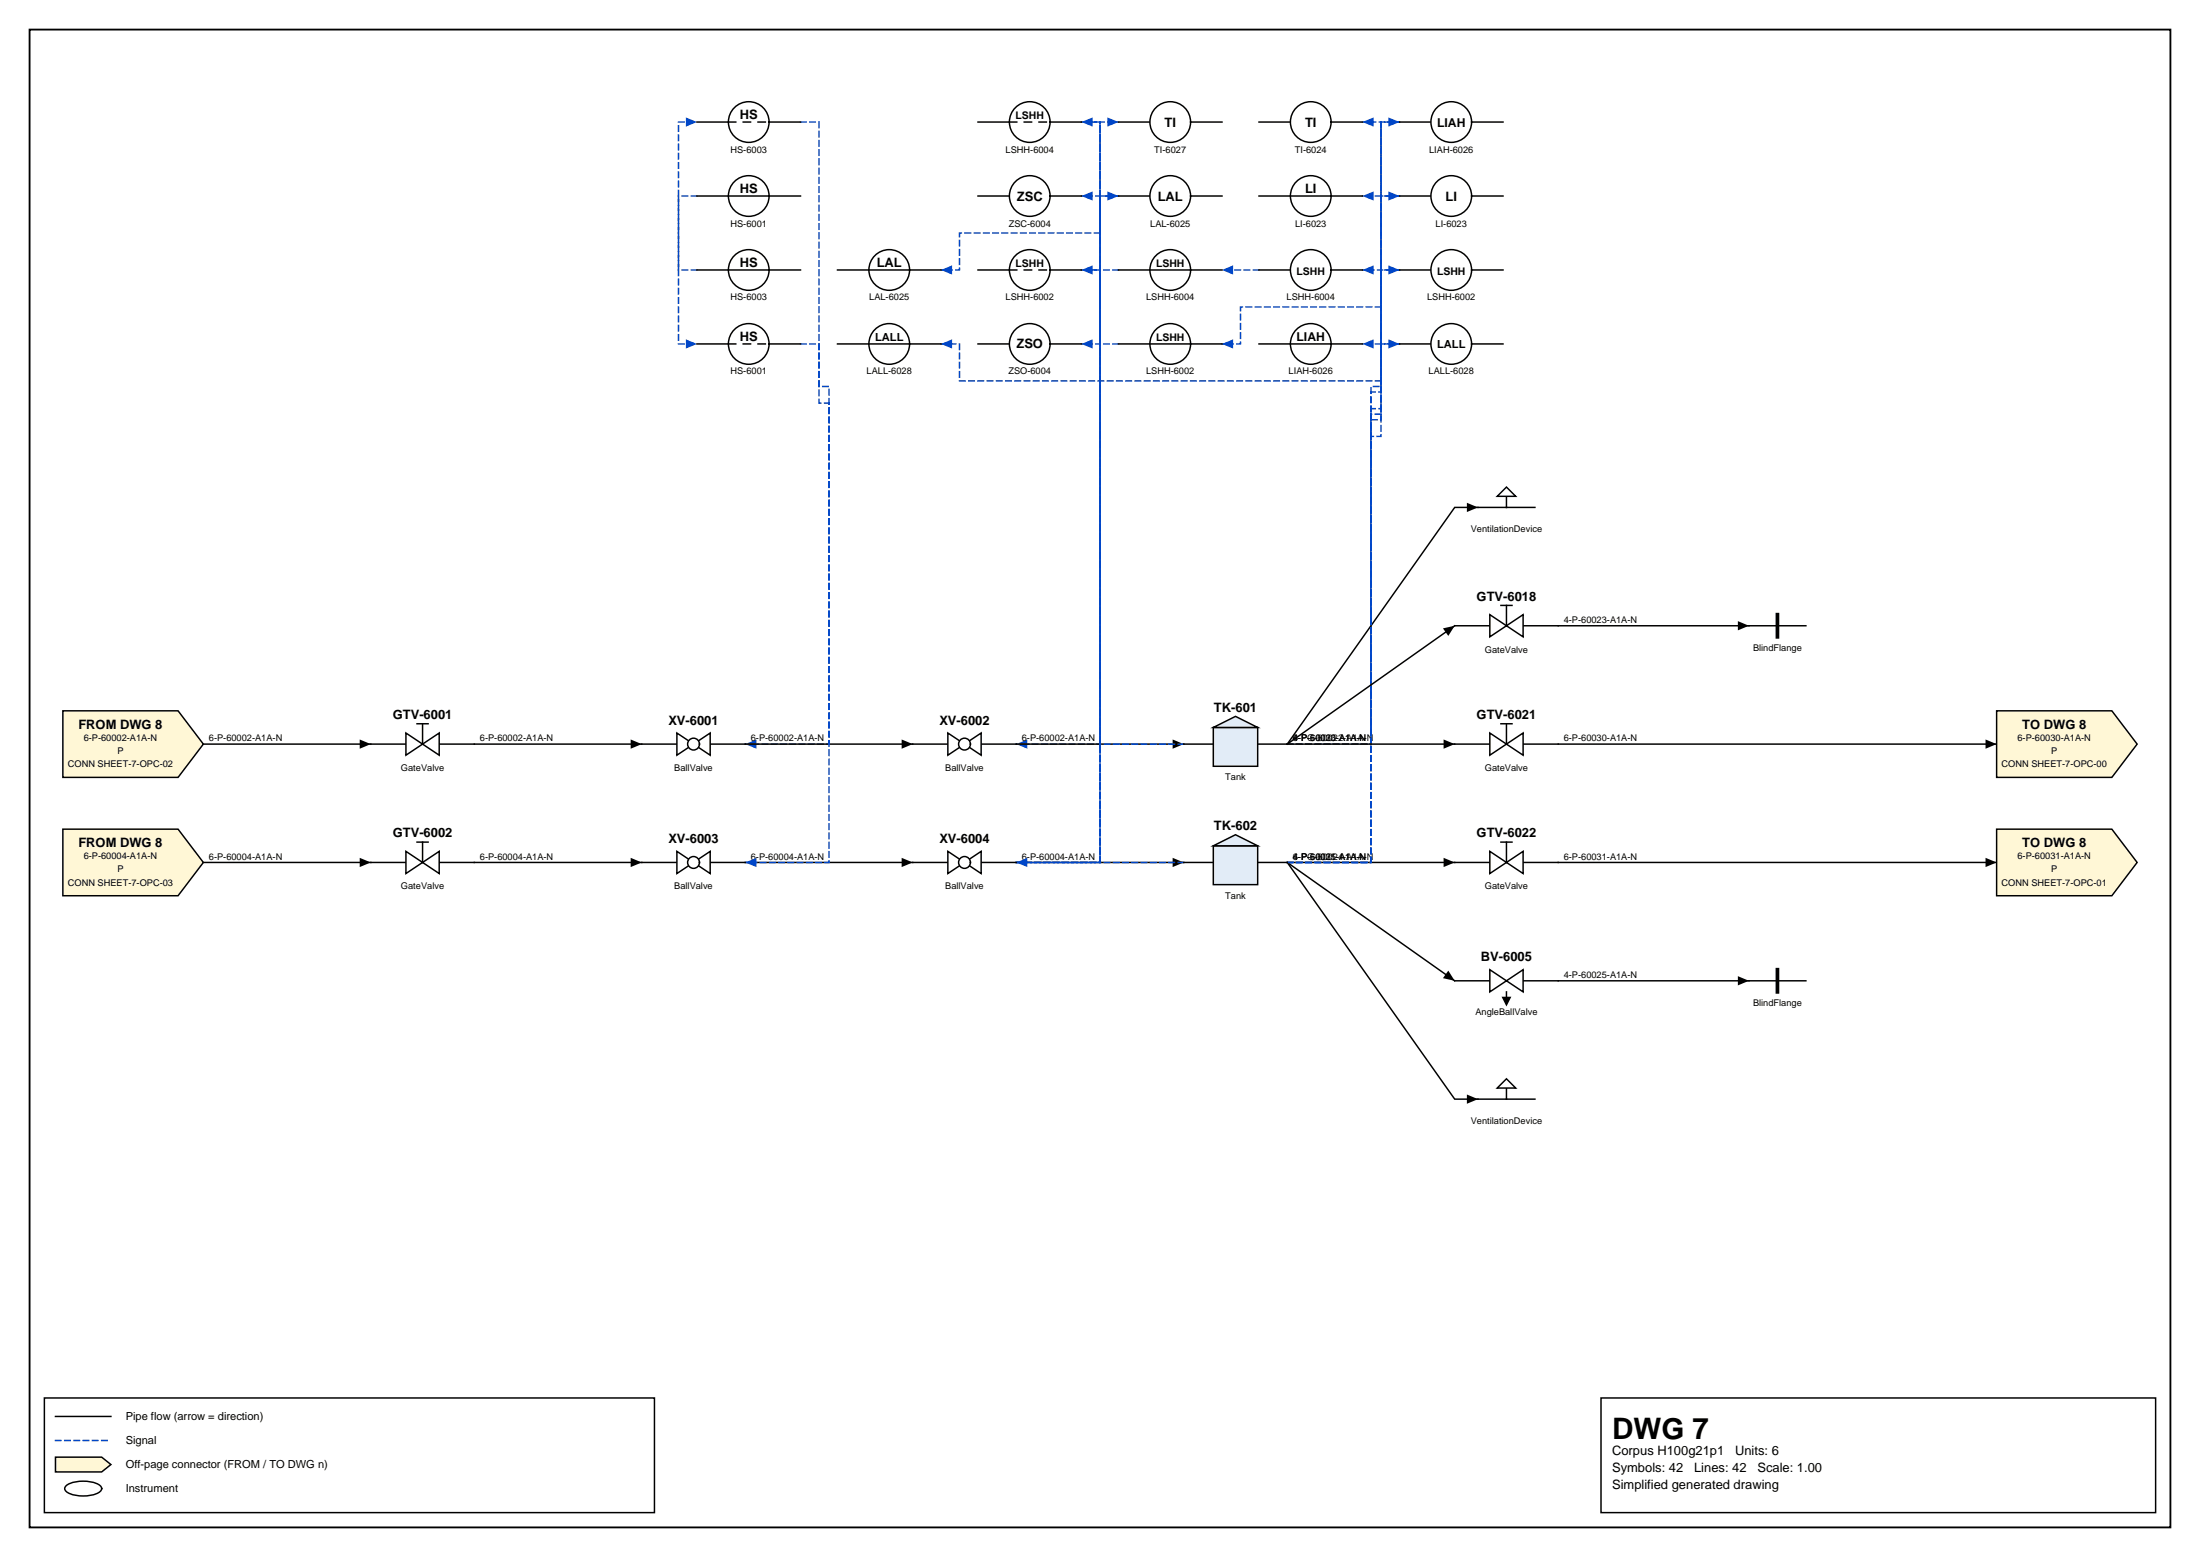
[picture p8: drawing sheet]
<svg xmlns="http://www.w3.org/2000/svg" width="420mm" height="297mm" viewBox="0 0 420 297" stroke-linecap="round" stroke-linejoin="round" font-family="sans-serif">
<path d="M5.6 5.6h408.6v285.8h-408.6z" fill="none" stroke="#000" stroke-width=".35"/>
<path d="M8.5 266.7h116.4v21.9h-116.4zM10.6 270.2h10.6M305.5 266.7h105.8v21.9h-105.8z" fill="none" stroke="#000" stroke-width=".28"/>
<path d="M10.6 274.8h10.6" fill="none" stroke="#0046c8" stroke-width=".28" stroke-dasharray="1.1 .7"/>
<path d="M10.6 278h8.8l1.8 1.4-1.8 1.4h-8.8z" fill="#fff7d6" stroke="#000" stroke-width=".28"/>
<path d="M12.7 283.4a6.7 6.7 0 0 1 6.3 0 .72 .72 0 0 1 0 1.2 6.7 6.7 0 0 1-6.3 0 .72 .72 0 0 1 0-1.2z" fill="none" stroke="#000" stroke-width=".28"/>
<path d="M213.4 65.6h-3.5v-14.1h-3.5" fill="none" stroke="#0046c8" stroke-width=".28" stroke-dasharray="1.1 .7"/>
<path d="M206.4 51.5l2.1-.9v1.8z" fill="#0046c8"/>
<path d="M152.8 65.6h3.5v8.1h1.9v68.3h-16" fill="none" stroke="#0046c8" stroke-width=".28" stroke-dasharray="1.1 .7"/>
<path d="M142.2 142l2.1-.9v1.7z" fill="#0046c8"/>
<path d="M213.4 37.4h-3.5v7h-26.8v7.1h-3.5" fill="none" stroke="#0046c8" stroke-width=".28" stroke-dasharray="1.1 .7"/>
<path d="M179.6 51.5l2.1-.9v1.8z" fill="#0046c8"/>
<path d="M133 51.5h-3.5v-28.2h3.5" fill="none" stroke="#0046c8" stroke-width=".28" stroke-dasharray="1.1 .7"/>
<path d="M130.9 22.4l2.1 .9-2.1 .9z" fill="#0046c8"/>
<path d="M213.4 51.5h-3.5v-28.2h-3.5" fill="none" stroke="#0046c8" stroke-width=".28" stroke-dasharray="1.1 .7"/>
<path d="M206.4 23.3l2.1-.9v1.8z" fill="#0046c8"/>
<path d="M90.5 164.5h32" fill="none" stroke="#000" stroke-width=".28"/>
<path d="M120.3 163.7l2.2 .8-2.2 .9z" fill="#000"/>
<path d="M240.2 51.5h-7" fill="none" stroke="#0046c8" stroke-width=".28" stroke-dasharray="1.1 .7"/>
<path d="M233.2 51.5l2.1-.9v1.8z" fill="#0046c8"/>
<path d="M142.2 164.5h32" fill="none" stroke="#000" stroke-width=".28"/>
<path d="M172.1 163.7l2.1 .8-2.1 .9z" fill="#000"/>
<path d="M193.9 164.5h16v-98.9h-3.5" fill="none" stroke="#0046c8" stroke-width=".28" stroke-dasharray="1.1 .7"/>
<path d="M206.4 65.6l2.1-.9v1.8z" fill="#0046c8"/>
<path d="M193.9 164.5h32" fill="none" stroke="#000" stroke-width=".28"/>
<path d="M223.8 163.7l2.1 .8-2.1 .9z" fill="#000"/>
<path d="M193.9 164.5h16v-127.1h-3.5" fill="none" stroke="#0046c8" stroke-width=".28" stroke-dasharray="1.1 .7"/>
<path d="M206.4 37.4l2.1-.9v1.8z" fill="#0046c8"/>
<path d="M297.3 164.5h83.7M297.3 187.1h36.4" fill="none" stroke="#000" stroke-width=".28"/>
<path d="M378.9 163.7l2.1 .8-2.1 .9zM331.6 186.2l2.1 .9-2.1 .9z" fill="#000"/>
<path d="M267.1 65.6h-3.6v7.1h-80.4v-7.1h-3.5" fill="none" stroke="#0046c8" stroke-width=".28" stroke-dasharray="1.1 .7"/>
<path d="M179.6 65.6l2.1-.9v1.8z" fill="#0046c8"/>
<path d="M142.2 142h32" fill="none" stroke="#000" stroke-width=".28"/>
<path d="M172.1 141.1l2.1 .9-2.1 .8z" fill="#000"/>
<path d="M267.1 51.5h-3.6v7.1h-26.8v7h-3.5" fill="none" stroke="#0046c8" stroke-width=".28" stroke-dasharray="1.1 .7"/>
<path d="M233.2 65.6l2.1-.9v1.8z" fill="#0046c8"/>
<path d="M267.1 37.4h-7.1" fill="none" stroke="#0046c8" stroke-width=".28" stroke-dasharray="1.1 .7"/>
<path d="M260 37.4l2.1-.9v1.8z" fill="#0046c8"/>
<path d="M133 37.4h-3.5v28.2h3.5" fill="none" stroke="#0046c8" stroke-width=".28" stroke-dasharray="1.1 .7"/>
<path d="M130.9 64.7l2.1 .9-2.1 .9z" fill="#0046c8"/>
<path d="M267.1 23.3h-3.6v42.3h-3.5" fill="none" stroke="#0046c8" stroke-width=".28" stroke-dasharray="1.1 .7"/>
<path d="M260 65.6l2.1-.9v1.8z" fill="#0046c8"/>
<path d="M297.3 119.4h36.4M90.5 142h32" fill="none" stroke="#000" stroke-width=".28"/>
<path d="M331.6 118.5l2.1 .9-2.1 .9zM120.3 141.1l2.2 .9-2.2 .8z" fill="#000"/>
<path d="M225.9 164.5h-16v-141.2h3.5" fill="none" stroke="#0046c8" stroke-width=".28" stroke-dasharray="1.1 .7"/>
<path d="M211.3 22.4l2.1 .9-2.1 .9z" fill="#0046c8"/>
<path d="M245.6 164.5h16v-86.5h1.9v-26.5h-3.5" fill="none" stroke="#0046c8" stroke-width=".28" stroke-dasharray="1.1 .7"/>
<path d="M260 51.5l2.1-.9v1.8z" fill="#0046c8"/>
<path d="M245.6 164.5l32 45.2h4.4M245.6 164.5h32M245.6 164.5l32 22.6" fill="none" stroke="#000" stroke-width=".28"/>
<path d="M275.5 163.7l2.1 .8-2.1 .9zM276.4 185.2l1.2 1.9-2.3-.5zM279.9 208.8l2.1 .9-2.1 .9z" fill="#000"/>
<path d="M245.6 164.5h16v-85.5h1.9v-13.4h3.6" fill="none" stroke="#0046c8" stroke-width=".28" stroke-dasharray="1.1 .7"/>
<path d="M264.9 64.7l2.2 .9-2.2 .9z" fill="#0046c8"/>
<path d="M245.6 164.5h16v-84.4h1.9v-56.8h3.6" fill="none" stroke="#0046c8" stroke-width=".28" stroke-dasharray="1.1 .7"/>
<path d="M264.9 22.4l2.2 .9-2.2 .9z" fill="#0046c8"/>
<path d="M206.4 51.5h3.5v90.5h-16" fill="none" stroke="#0046c8" stroke-width=".28" stroke-dasharray="1.1 .7"/>
<path d="M193.9 142l2.1-.9v1.7z" fill="#0046c8"/>
<path d="M193.9 142h32M297.3 142h83.7" fill="none" stroke="#000" stroke-width=".28"/>
<path d="M223.8 141.1l2.1 .9-2.1 .8zM378.9 141.1l2.1 .9-2.1 .8z" fill="#000"/>
<path d="M225.9 142h-16v-104.6h3.5" fill="none" stroke="#0046c8" stroke-width=".28" stroke-dasharray="1.1 .7"/>
<path d="M211.3 36.5l2.1 .9-2.1 .9z" fill="#0046c8"/>
<path d="M282 96.8h-4.4l-32 45.2" fill="none" stroke="#000" stroke-width=".28"/>
<path d="M279.9 95.9l2.1 .9-2.1 .9z" fill="#000"/>
<path d="M245.6 142h16v-58.7h1.9v-60h-3.5" fill="none" stroke="#0046c8" stroke-width=".28" stroke-dasharray="1.1 .7"/>
<path d="M260 23.3l2.1-.9v1.8z" fill="#0046c8"/>
<path d="M245.6 142h16v-68.3h1.9v-22.2h3.6" fill="none" stroke="#0046c8" stroke-width=".28" stroke-dasharray="1.1 .7"/>
<path d="M264.9 50.6l2.2 .9-2.2 .9z" fill="#0046c8"/>
<path d="M245.6 142h16v-67.2h1.9v-37.4h3.6" fill="none" stroke="#0046c8" stroke-width=".28" stroke-dasharray="1.1 .7"/>
<path d="M264.9 36.5l2.2 .9-2.2 .9z" fill="#0046c8"/>
<path d="M277.6 119.4l-32 22.6h32M38.8 142h32" fill="none" stroke="#000" stroke-width=".28"/>
<path d="M275.3 119.9l2.3-.5-1.2 1.9zM68.6 141.1l2.2 .9-2.2 .8zM275.5 141.1l2.1 .9-2.1 .8z" fill="#000"/>
<path d="M206.4 23.3h3.5v141.2h-16" fill="none" stroke="#0046c8" stroke-width=".28" stroke-dasharray="1.1 .7"/>
<path d="M193.9 164.5l2.1-.8v1.7z" fill="#0046c8"/>
<path d="M152.8 23.3h3.5v53.6h1.9v87.6h-16" fill="none" stroke="#0046c8" stroke-width=".28" stroke-dasharray="1.1 .7"/>
<path d="M142.2 164.5l2.1-.8v1.7z" fill="#0046c8"/>
<path d="M213.4 65.6h6M227.2 65.6h6M38.8 164.5h32" fill="none" stroke="#000" stroke-width=".28"/>
<path d="M68.6 163.7l2.2 .8-2.2 .9z" fill="#000"/>
<circle cx="223.3" cy="65.6" r="3.9" fill="#fff" stroke="#000" stroke-width=".28"/>
<path d="M133 65.6h6M146.8 65.6h6M219.4 65.6h7.8" fill="none" stroke="#000" stroke-width=".28"/>
<circle cx="142.9" cy="65.6" r="3.9" fill="#fff" stroke="#000" stroke-width=".28"/>
<path d="M213.4 37.4h6M227.2 37.4h6M139 65.6h1.4M141.8 65.6h1.4M144.6 65.6h1.4" fill="none" stroke="#000" stroke-width=".28"/>
<circle cx="223.3" cy="37.4" r="3.9" fill="#fff" stroke="#000" stroke-width=".28"/>
<path d="M213.4 23.3h6M227.2 23.3h6" fill="none" stroke="#000" stroke-width=".28"/>
<circle cx="223.3" cy="23.3" r="3.9" fill="#fff" stroke="#000" stroke-width=".28"/>
<path d="M282 96.8h10.9M287.5 94.7v2.1" fill="none" stroke="#000" stroke-width=".28"/>
<path d="M287.5 92.9l1.7 1.8h-3.5z" fill="#fff" stroke="#000" stroke-width=".28"/>
<path d="M133 51.5h6M146.8 51.5h6" fill="none" stroke="#000" stroke-width=".28"/>
<circle cx="142.9" cy="51.5" r="3.9" fill="#fff" stroke="#000" stroke-width=".28"/>
<path d="M139 51.5h7.8M333.7 119.4h10.9" fill="none" stroke="#000" stroke-width=".28"/>
<path d="M339.2 117.3v4.2" fill="none" stroke="#000" stroke-width=".71"/>
<path d="M381 158.2h22l4.8 6.3-4.8 6.4h-22z" fill="#fff7d6" stroke="#000" stroke-width=".28"/>
<path d="M213.4 51.5h6M227.2 51.5h6" fill="none" stroke="#000" stroke-width=".28"/>
<circle cx="223.3" cy="51.5" r="3.9" fill="#fff" stroke="#000" stroke-width=".28"/>
<path d="M219.4 51.5h7.8M70.8 164.5h6.7M83.8 164.5h6.7" fill="none" stroke="#000" stroke-width=".28"/>
<path d="M77.5 162.4l6.3 4.3v-4.3l-6.3 4.3z" fill="#fff" stroke="#000" stroke-width=".28"/>
<path d="M240.2 65.6h6M254 65.6h6M79.6 160.7h2.1M80.6 160.7v3.8" fill="none" stroke="#000" stroke-width=".28"/>
<circle cx="250.1" cy="65.6" r="3.9" fill="#fff" stroke="#000" stroke-width=".28"/>
<path d="M240.2 51.5h6M254 51.5h6M246.2 65.6h7.8" fill="none" stroke="#000" stroke-width=".28"/>
<circle cx="250.1" cy="51.5" r="3.9" fill="#fff" stroke="#000" stroke-width=".28"/>
<path d="M122.5 164.5h6.7M135.5 164.5h6.7" fill="none" stroke="#000" stroke-width=".28"/>
<g fill="#fff" stroke="#000" stroke-width=".28">
<path d="M129.2 162.4l6.3 4.3v-4.3l-6.3 4.3z"/>
<circle cx="132.3" cy="164.5" r="1.13"/>
</g>
<path d="M381 135.6h22l4.8 6.4-4.8 6.3h-22z" fill="#fff7d6" stroke="#000" stroke-width=".28"/>
<path d="M282 209.7h10.9M287.5 207.6v2.1" fill="none" stroke="#000" stroke-width=".28"/>
<path d="M287.5 205.8l1.7 1.8h-3.5z" fill="#fff" stroke="#000" stroke-width=".28"/>
<path d="M186.6 65.6h6M200.4 65.6h6" fill="none" stroke="#000" stroke-width=".28"/>
<circle cx="196.5" cy="65.6" r="3.9" fill="#fff" stroke="#000" stroke-width=".28"/>
<path d="M174.2 164.5h6.7M187.2 164.5h6.7" fill="none" stroke="#000" stroke-width=".28"/>
<g fill="#fff" stroke="#000" stroke-width=".28">
<path d="M180.9 162.4l6.3 4.3v-4.3l-6.3 4.3z"/>
<circle cx="184" cy="164.5" r="1.13"/>
</g>
<path d="M277.6 164.5h6.7M290.6 164.5h6.7" fill="none" stroke="#000" stroke-width=".28"/>
<path d="M284.3 162.4l6.3 4.3v-4.3l-6.3 4.3z" fill="#fff" stroke="#000" stroke-width=".28"/>
<path d="M240.2 37.4h6M254 37.4h6M286.4 160.7h2.1M287.5 160.7v3.8" fill="none" stroke="#000" stroke-width=".28"/>
<circle cx="250.1" cy="37.4" r="3.9" fill="#fff" stroke="#000" stroke-width=".28"/>
<path d="M240.2 23.3h6M246.2 37.4h7.8M254 23.3h6" fill="none" stroke="#000" stroke-width=".28"/>
<circle cx="250.1" cy="23.3" r="3.9" fill="#fff" stroke="#000" stroke-width=".28"/>
<path d="M277.6 187.1h6.7M290.6 187.1h6.7" fill="none" stroke="#000" stroke-width=".28"/>
<path d="M284.3 185l6.3 4.2v-4.2l-6.3 4.2z" fill="#fff" stroke="#000" stroke-width=".28"/>
<path d="M267.1 65.6h5.9M280.8 65.6h6M287.5 189.2v1.4" fill="none" stroke="#000" stroke-width=".28"/>
<path d="M286.8 190.3h1.4l-.7 1.4z" fill="#000" stroke="#000" stroke-width=".28"/>
<circle cx="276.9" cy="65.6" r="3.9" fill="#fff" stroke="#000" stroke-width=".28"/>
<path d="M122.5 142h6.7M135.5 142h6.7M333.7 187.1h10.9" fill="none" stroke="#000" stroke-width=".28"/>
<path d="M339.2 185v4.2" fill="none" stroke="#000" stroke-width=".71"/>
<g fill="#fff" stroke="#000" stroke-width=".28">
<path d="M129.2 139.8l6.3 4.3v-4.3l-6.3 4.3z"/>
<circle cx="132.3" cy="142" r="1.13"/>
</g>
<path d="M267.1 51.5h5.9M280.8 51.5h6" fill="none" stroke="#000" stroke-width=".28"/>
<circle cx="276.9" cy="51.5" r="3.9" fill="#fff" stroke="#000" stroke-width=".28"/>
<path d="M267.1 37.4h5.9M280.8 37.4h6" fill="none" stroke="#000" stroke-width=".28"/>
<circle cx="276.9" cy="37.4" r="3.9" fill="#fff" stroke="#000" stroke-width=".28"/>
<path d="M133 37.4h6M146.8 37.4h6" fill="none" stroke="#000" stroke-width=".28"/>
<circle cx="142.9" cy="37.4" r="3.9" fill="#fff" stroke="#000" stroke-width=".28"/>
<path d="M139 37.4h7.8M267.1 23.3h5.9M280.8 23.3h6" fill="none" stroke="#000" stroke-width=".28"/>
<circle cx="276.9" cy="23.3" r="3.9" fill="#fff" stroke="#000" stroke-width=".28"/>
<path d="M277.6 119.4h6.7M290.6 119.4h6.7" fill="none" stroke="#000" stroke-width=".28"/>
<path d="M284.3 117.3l6.3 4.2v-4.2l-6.3 4.2z" fill="#fff" stroke="#000" stroke-width=".28"/>
<path d="M286.4 115.5h2.1M287.5 115.5v3.9M70.8 142h6.7M83.8 142h6.7" fill="none" stroke="#000" stroke-width=".28"/>
<path d="M77.5 139.8l6.3 4.3v-4.3l-6.3 4.3z" fill="#fff" stroke="#000" stroke-width=".28"/>
<path d="M79.6 138.1h2.1M80.6 138.1v3.9M225.9 164.5h5.6M240 164.5h5.6" fill="none" stroke="#000" stroke-width=".28"/>
<g fill="#e2ecf7" stroke="#000" stroke-width=".28">
<path d="M231.5 161.4h8.5v7.4h-8.5z"/>
<path d="M231.5 161.4l4.3-2.2 4.2 2.2z"/>
</g>
<path d="M186.6 51.5h6M200.4 51.5h6" fill="none" stroke="#000" stroke-width=".28"/>
<circle cx="196.5" cy="51.5" r="3.9" fill="#fff" stroke="#000" stroke-width=".28"/>
<path d="M192.6 51.5h1.4M195.4 51.5h1.4M198.3 51.5h1.4M159.8 65.6h6M173.6 65.6h6" fill="none" stroke="#000" stroke-width=".28"/>
<circle cx="169.7" cy="65.6" r="3.9" fill="#fff" stroke="#000" stroke-width=".28"/>
<path d="M165.8 65.6h7.8M277.6 142h6.7M290.6 142h6.7" fill="none" stroke="#000" stroke-width=".28"/>
<path d="M284.3 139.8l6.3 4.3v-4.3l-6.3 4.3z" fill="#fff" stroke="#000" stroke-width=".28"/>
<path d="M159.8 51.5h6M173.6 51.5h6M286.4 138.1h2.1M287.5 138.1v3.9" fill="none" stroke="#000" stroke-width=".28"/>
<circle cx="169.7" cy="51.5" r="3.9" fill="#fff" stroke="#000" stroke-width=".28"/>
<path d="M165.8 51.5h7.8M174.2 142h6.7M187.2 142h6.7" fill="none" stroke="#000" stroke-width=".28"/>
<g fill="#fff" stroke="#000" stroke-width=".28">
<path d="M180.9 139.8l6.3 4.3v-4.3l-6.3 4.3z"/>
<circle cx="184" cy="142" r="1.13"/>
</g>
<path d="M225.9 142h5.6M240 142h5.6" fill="none" stroke="#000" stroke-width=".28"/>
<g fill="#e2ecf7" stroke="#000" stroke-width=".28">
<path d="M231.5 138.8h8.5v7.4h-8.5z"/>
<path d="M231.5 138.8l4.3-2.1 4.2 2.1z"/>
</g>
<path d="M186.6 37.4h6M200.4 37.4h6" fill="none" stroke="#000" stroke-width=".28"/>
<circle cx="196.5" cy="37.4" r="3.9" fill="#fff" stroke="#000" stroke-width=".28"/>
<path d="M12 135.6h22l4.8 6.4-4.8 6.3h-22z" fill="#fff7d6" stroke="#000" stroke-width=".28"/>
<path d="M186.6 23.3h6M200.4 23.3h6" fill="none" stroke="#000" stroke-width=".28"/>
<circle cx="196.5" cy="23.3" r="3.9" fill="#fff" stroke="#000" stroke-width=".28"/>
<path d="M133 23.3h6M146.8 23.3h6M192.6 23.3h1.4M195.4 23.3h1.4M198.3 23.3h1.4" fill="none" stroke="#000" stroke-width=".28"/>
<circle cx="142.9" cy="23.3" r="3.9" fill="#fff" stroke="#000" stroke-width=".28"/>
<path d="M139 23.3h1.4M141.8 23.3h1.4M144.6 23.3h1.4" fill="none" stroke="#000" stroke-width=".28"/>
<path d="M12 158.2h22l4.8 6.3-4.8 6.4h-22z" fill="#fff7d6" stroke="#000" stroke-width=".28"/>
<text font-size="5.6" x="307.6" y="274.5">DWG 7</text>
<g font-size="2.5">
<text x="141.2" y="22.8">HS</text>
<text x="222.2" y="24.1">TI</text>
<text x="249" y="24.1">TI</text>
<text x="141.2" y="36.9">HS</text>
<text x="194" y="38.3">ZSC</text>
<text x="220.9" y="38.3">LAL</text>
<text x="249" y="36.9">LI</text>
<text x="275.8" y="38.3">LI</text>
<text x="141.2" y="51">HS</text>
<text x="167.3" y="51">LAL</text>
<text x="141.2" y="65.1">HS</text>
<text x="194" y="66.5">ZSO</text>
<text x="281.8" y="114.6">GTV-6018</text>
<text x="74.9" y="137.2">GTV-6001</text>
<text x="231.6" y="135.8">TK-601</text>
<text x="281.8" y="137.2">GTV-6021</text>
<text x="15" y="139">FROM DWG 8</text>
<text x="127.5" y="138.3">XV-6001</text>
<text x="179.2" y="138.3">XV-6002</text>
<text x="385.9" y="139">TO DWG 8</text>
<text x="15" y="161.6">FROM DWG 8</text>
<text x="74.9" y="159.8">GTV-6002</text>
<text x="127.5" y="160.8">XV-6003</text>
<text x="179.2" y="160.8">XV-6004</text>
<text x="231.6" y="158.4">TK-602</text>
<text x="281.8" y="159.8">GTV-6022</text>
<text x="385.9" y="161.6">TO DWG 8</text>
<text x="282.6" y="183.4">BV-6005</text>
<text x="307.6" y="277.6">Corpus H100g21p1</text>
<text x="307.6" y="280.8">Symbols: 42</text>
<text x="323.3" y="280.8">Lines: 42</text>
<text x="331.1" y="277.6">Units: 6</text>
<text x="335.3" y="280.8">Scale: 1.00</text>
<text x="307.6" y="284">Simplified generated drawing</text>
</g>
<g font-size="2.3">
<text x="274.2" y="24.1">LIAH</text>
<text x="247.4" y="65.1">LIAH</text>
</g>
<g font-size="2.1">
<text x="167" y="65.1">LALL</text>
<text x="274.2" y="66.5">LALL</text>
<text x="24" y="270.9">Pipe flow (arrow = direction)</text>
<text x="24" y="275.5">Signal</text>
<text x="24" y="280.1">Off-page connector (FROM / TO DWG n)</text>
<text x="24" y="284.7">Instrument</text>
</g>
<g font-size="2">
<text x="193.8" y="22.8">LSHH</text>
<text x="193.8" y="51">LSHH</text>
<text x="220.6" y="51">LSHH</text>
<text x="247.4" y="52.4">LSHH</text>
<text x="274.2" y="52.4">LSHH</text>
<text x="220.6" y="65.1">LSHH</text>
</g>
<g font-size="1.8">
<text x="139.4" y="29.1">HS-6003</text>
<text x="191.9" y="29.1">LSHH-6004</text>
<text x="220.3" y="29.1">TI-6027</text>
<text x="247.1" y="29.1">TI-6024</text>
<text x="272.7" y="29.1">LIAH-6026</text>
<text x="139.4" y="43.2">HS-6001</text>
<text x="192.5" y="43.2">ZSC-6004</text>
<text x="219.5" y="43.2">LAL-6025</text>
<text x="247.1" y="43.2">LI-6023</text>
<text x="273.9" y="43.2">LI-6023</text>
<text x="139.4" y="57.3">HS-6003</text>
<text x="165.9" y="57.3">LAL-6025</text>
<text x="191.9" y="57.3">LSHH-6002</text>
<text x="218.7" y="57.3">LSHH-6004</text>
<text x="245.5" y="57.3">LSHH-6004</text>
<text x="272.3" y="57.3">LSHH-6002</text>
<text x="139.4" y="71.4">HS-6001</text>
<text x="165.4" y="71.4">LALL-6028</text>
<text x="192.4" y="71.4">ZSO-6004</text>
<text x="218.7" y="71.4">LSHH-6002</text>
<text x="245.9" y="71.4">LIAH-6026</text>
<text x="272.6" y="71.4">LALL-6028</text>
<text x="280.6" y="101.6">VentilationDevice</text>
<text x="298.4" y="118.9">4-P-60023-A1A-N</text>
<text x="283.3" y="124.5">GateValve</text>
<text x="334.5" y="124.1">BlindFlange</text>
<text x="16" y="141.3">6-P-60002-A1A-N</text>
<text x="22.4" y="143.8">P</text>
<text x="39.9" y="141.4">6-P-60002-A1A-N</text>
<text x="91.6" y="141.4">6-P-60002-A1A-N</text>
<text x="143.3" y="141.4">6-P-60002-A1A-N</text>
<text x="195" y="141.4">6-P-60002-A1A-N</text>
<text x="246.7" y="141.4">4-PG-60022-A1A-N</text>
<text x="246.7" y="141.4">4-P-60023-A1A-N</text>
<text x="246.7" y="141.4">6-P-60030-A1A-N</text>
<text x="298.4" y="141.4">6-P-60030-A1A-N</text>
<text x="385" y="141.3">6-P-60030-A1A-N</text>
<text x="391.4" y="143.8">P</text>
<text x="12.9" y="146.4">CONN SHEET-7-OPC-02</text>
<text x="76.5" y="147.1">GateValve</text>
<text x="128.7" y="147.1">BallValve</text>
<text x="180.4" y="147.1">BallValve</text>
<text x="233.8" y="148.8">Tank</text>
<text x="283.3" y="147.1">GateValve</text>
<text x="381.9" y="146.4">CONN SHEET-7-OPC-00</text>
<text x="16" y="163.9">6-P-60004-A1A-N</text>
<text x="22.4" y="166.4">P</text>
<text x="39.9" y="164">6-P-60004-A1A-N</text>
<text x="91.6" y="164">6-P-60004-A1A-N</text>
<text x="143.3" y="164">6-P-60004-A1A-N</text>
<text x="195" y="164">6-P-60004-A1A-N</text>
<text x="246.7" y="164">4-PG-60024-A1A-N</text>
<text x="246.7" y="164">6-P-60031-A1A-N</text>
<text x="246.7" y="164">4-P-60025-A1A-N</text>
<text x="298.4" y="164">6-P-60031-A1A-N</text>
<text x="385" y="163.9">6-P-60031-A1A-N</text>
<text x="391.4" y="166.4">P</text>
<text x="12.9" y="169">CONN SHEET-7-OPC-03</text>
<text x="76.5" y="169.7">GateValve</text>
<text x="128.7" y="169.7">BallValve</text>
<text x="180.4" y="169.7">BallValve</text>
<text x="233.8" y="171.4">Tank</text>
<text x="283.3" y="169.7">GateValve</text>
<text x="381.9" y="169">CONN SHEET-7-OPC-01</text>
<text x="298.4" y="186.6">4-P-60025-A1A-N</text>
<text x="334.5" y="191.9">BlindFlange</text>
<text x="281.5" y="193.6">AngleBallValve</text>
<text x="280.6" y="214.5">VentilationDevice</text>
</g>
</svg>
